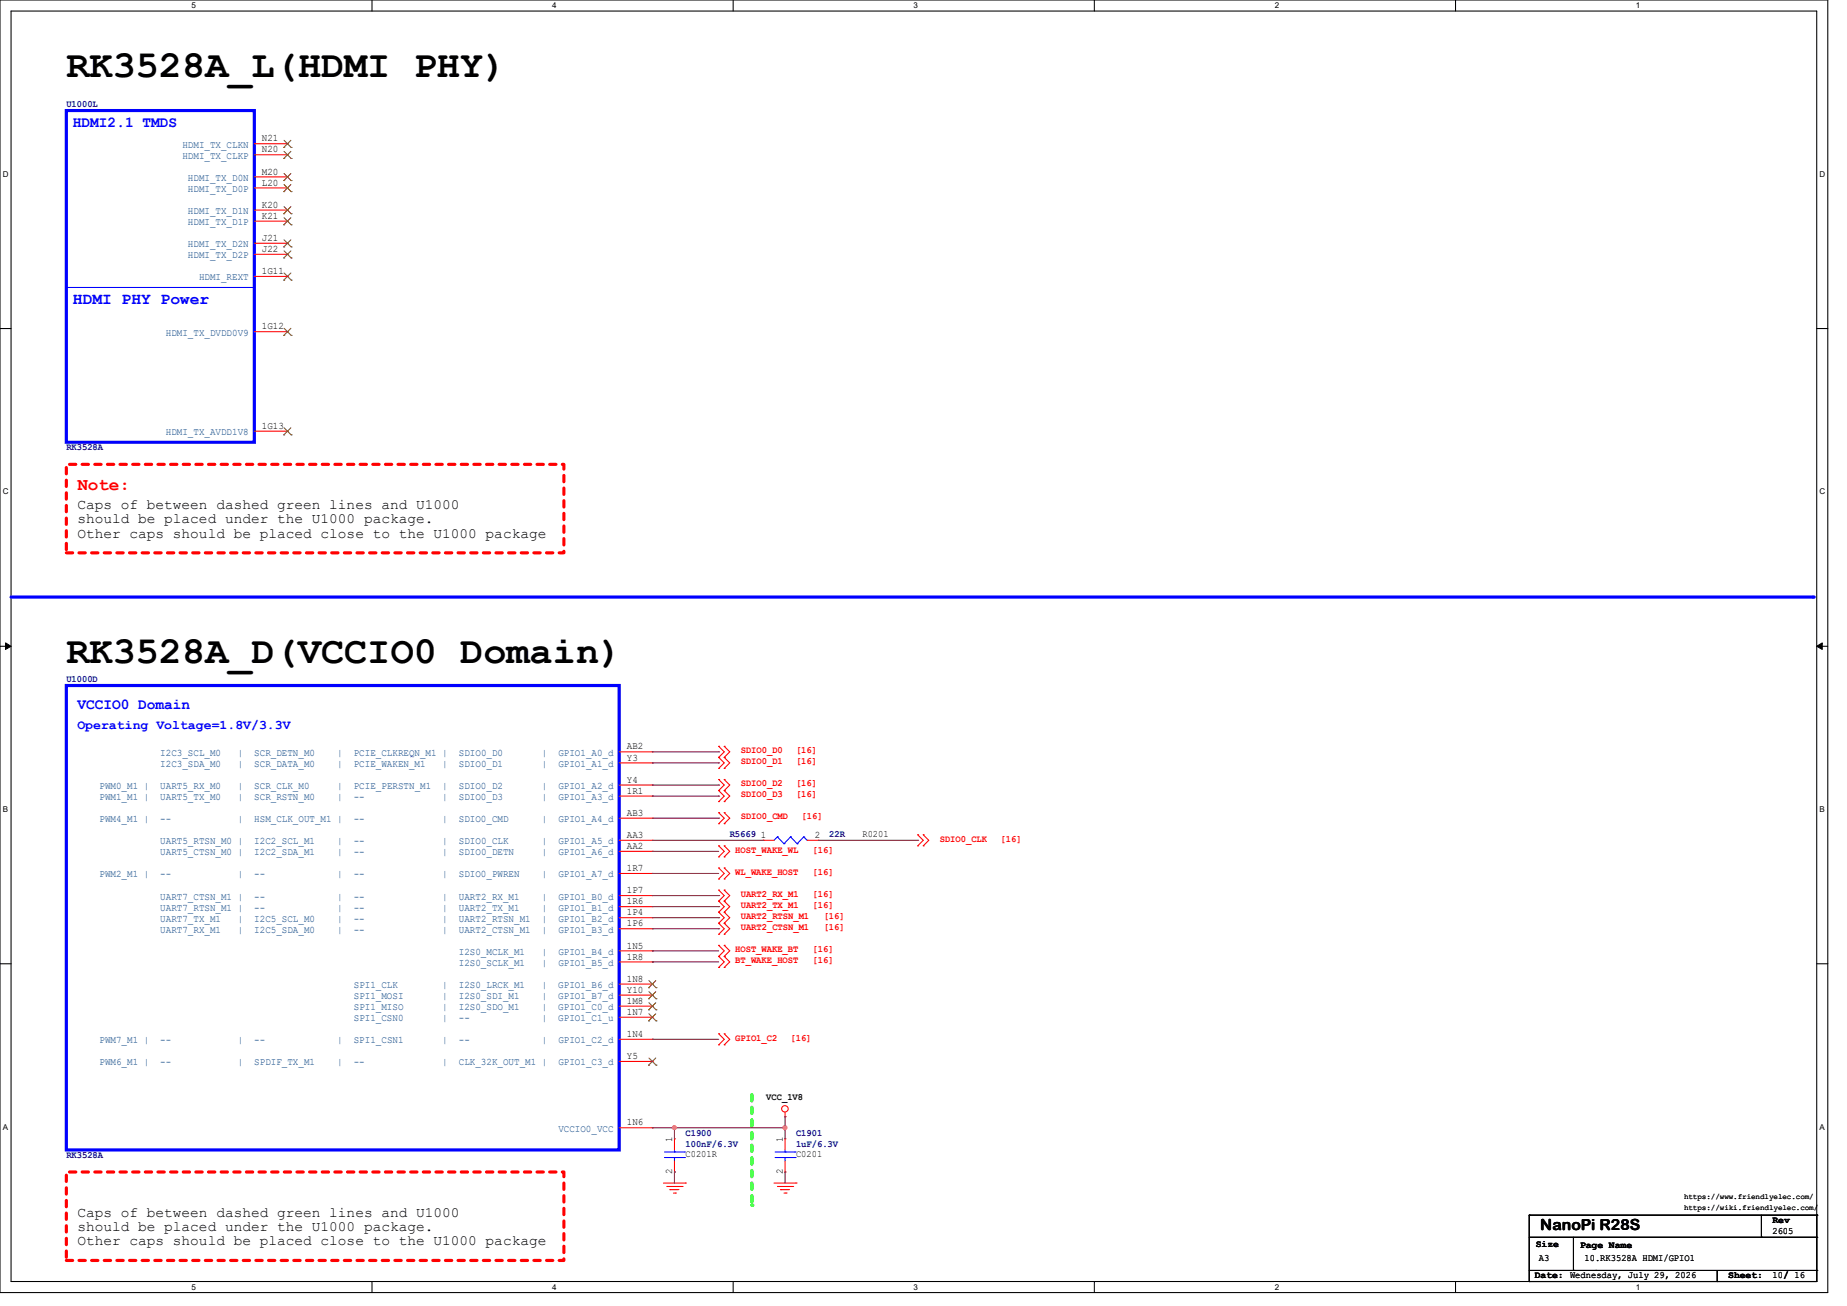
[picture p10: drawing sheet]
<svg xmlns="http://www.w3.org/2000/svg" width="297mm" height="210mm" viewBox="0 0 297 210" stroke-linecap="round" stroke-linejoin="round" font-family="sans-serif">
<path d="M0 0h293.9v207.9h-293.9zM1.8 1.8h290.3v204.3h-290.3z" fill="none" stroke="#000" stroke-width=".17"/>
<g fill="#fff">
<path d="M30.8 .2h.7v1.4h-.7z"/>
<path d="M30.8 206.2h.7v1.4h-.7z"/>
</g>
<path d="M59.8 0v1.8M59.8 206.1v1.8" fill="none" stroke="#000" stroke-width=".17"/>
<g fill="#fff">
<path d="M88.8 .2h.7v1.4h-.7z"/>
<path d="M88.8 206.2h.7v1.4h-.7z"/>
</g>
<path d="M117.9 0v1.8M117.9 206.1v1.8" fill="none" stroke="#000" stroke-width=".17"/>
<g fill="#fff">
<path d="M146.9 .2h.7v1.4h-.7z"/>
<path d="M146.9 206.2h.7v1.4h-.7z"/>
</g>
<path d="M176 0v1.8M176 206.1v1.8" fill="none" stroke="#000" stroke-width=".17"/>
<g fill="#fff">
<path d="M205 .2h.7v1.4h-.7z"/>
<path d="M205 206.2h.7v1.4h-.7z"/>
</g>
<path d="M234.1 0v1.8M234.1 206.1v1.8" fill="none" stroke="#000" stroke-width=".17"/>
<g fill="#fff">
<path d="M263.1 .2h.6v1.4h-.6z"/>
<path d="M263.1 206.2h.6v1.4h-.6z"/>
<path d="M.5 27.3h.9v1.4h-.9z"/>
<path d="M292.6 27.3h.9v1.4h-.9z"/>
<path d="M.5 78.4h.9v1.4h-.9z"/>
<path d="M292.6 78.4h.9v1.4h-.9z"/>
</g>
<path d="M0 52.8h1.8M292.1 52.8h1.8" fill="none" stroke="#000" stroke-width=".17"/>
<g fill="#fff">
<path d="M.5 129.5h.8v1.4h-.8z"/>
<path d="M292.6 129.5h.8v1.4h-.8z"/>
</g>
<path d="M0 103.9h1.8M292.1 103.9h1.8" fill="none" stroke="#000" stroke-width=".17"/>
<path d="M.9 103.4l.9 .5-.9 .5zM292.1 103.9l.9-.5v1z" fill="#000" stroke="#000" stroke-width=".16"/>
<g fill="#fff">
<path d="M.5 180.5h.8v1.4h-.8z"/>
<path d="M292.6 180.5h.8v1.4h-.8z"/>
</g>
<path d="M0 155h1.8M292.1 155h1.8" fill="none" stroke="#000" stroke-width=".17"/>
<path d="M10.7 188.5h80v14.2h-80z" fill="none" stroke="#f00" stroke-width=".51" stroke-dasharray="1 1"/>
<path d="M120.9 176v17.8" fill="none" stroke="#01ff00" stroke-width=".51" stroke-dasharray="1 1"/>
<circle cx="120.9" cy="193.8" r=".25" fill="#01ff00" stroke-dasharray="1 1"/>
<path d="M10.7 74.7h80v14.2h-80z" fill="none" stroke="#f00" stroke-width=".51" stroke-dasharray="1 1"/>
<path d="M1.8 96h289.8" fill="none" stroke="#00f" stroke-width=".51"/>
<circle cx="291.6" cy="96" r=".25" fill="#00f"/>
<g fill="none" stroke="#f00" stroke-width=".17">
<path d="M40.9 23.1h5.3M40.9 24.9h5.3M40.9 28.4h5.3M40.9 30.2h5.3M40.9 33.8h5.3M40.9 35.6h5.3M40.9 39.1h5.3M46.2 23.1h.1M46.2 24.9h.1M46.2 28.4h.1M46.2 30.2h.1M46.2 33.8h.1"/>
<path d="M46.2 35.6h.1M46.2 39.1h.1M40.9 40.9h5.3M40.9 44.4h5.3M40.9 53.3h5.3M46.2 40.9h.1M46.2 44.4h.1M46.2 53.3h.1M40.9 69.3h5.3M46.2 69.3h.1M99.6 120.9h5.3M99.6 122.7h5.3"/>
<path d="M99.6 126.2h5.3M99.6 128h5.3M99.6 131.6h5.3M99.6 135.1h5.3M99.6 136.9h5.3M104.9 120.9h.1M104.9 122.7h.1M104.9 126.2h.1M104.9 128h.1M104.9 131.6h.1M104.9 135.1h.1M104.9 136.9h.1"/>
<path d="M115.6 121.8h.1M115.6 120h.1M115.6 123.6h.1M115.6 127.1h.1M115.6 125.3h.1M115.6 128.9h.1M115.6 132.5h.1M115.6 130.7h.1M115.6 139.6h.1M115.6 137.8h.1M115.6 136h.1M115.6 120l.9 .9-.9 .9"/>
<path d="M115.6 121.8l.9 .9-.9 .9M115.6 125.3l.9 .9-.9 .9M115.6 127.1l.9 .9-.9 .9M115.6 130.7l.9 .9-.9 .9M115.6 139.6l.9 .9-.9 .9M115.6 136l.9 .9-.9 .9M116.5 121.8h.1M116.5 120h.1M116.5 123.6h.1M116.5 127.1h.1M116.5 125.3h.1M116.5 128.9h.1"/>
<path d="M116.5 132.5h.1M116.5 130.7h.1M116.5 139.6h.1M116.5 137.8h.1M116.5 136h.1M116.5 120l.8 .9-.8 .9M116.5 121.8l.8 .9-.8 .9M116.5 125.3l.8 .9-.8 .9M116.5 127.1l.8 .9-.8 .9M116.5 130.7l.8 .9-.8 .9M116.5 139.6l.8 .9-.8 .9M116.5 136l.8 .9-.8 .9"/>
<path d="M122.7 135.1h.1M122.7 135.1h1.8M129.8 135.1h1.8M131.6 135.1h.1M147.6 136h.1M147.6 134.2h.1M147.6 134.2l.9 .9-.9 .9M148.5 136h.1M148.5 134.2h.1M148.5 134.2l.9 .9-.9 .9M99.6 140.5h5.3M99.6 144h5.3"/>
<path d="M99.6 145.8h5.3M99.6 147.6h5.3M99.6 149.4h5.3M99.6 152.9h5.3M99.6 154.7h5.3M99.6 158.2h5.3M104.9 140.5h.1M104.9 144h.1M104.9 145.8h.1M104.9 147.6h.1M104.9 149.4h.1M104.9 152.9h.1"/>
<path d="M104.9 154.7h.1M104.9 158.2h.1M115.6 144.9h.1M115.6 143.1h.1M115.6 146.7h.1M115.6 148.5h.1M115.6 150.2h.1M115.6 141.4h.1M115.6 153.8h.1M115.6 152h.1M115.6 155.6h.1M115.6 143.1l.9 .9-.9 .9"/>
<path d="M115.6 144.9l.9 .9-.9 .9M115.6 146.7l.9 .9-.9 .9M115.6 148.5l.9 .9-.9 .8M115.6 152l.9 .9-.9 .9M115.6 153.8l.9 .9-.9 .9M116.5 144.9h.1M116.5 143.1h.1M116.5 146.7h.1M116.5 148.5h.1M116.5 150.2h.1M116.5 141.4h.1M116.5 153.8h.1"/>
<path d="M116.5 152h.1M116.5 155.6h.1M116.5 143.1l.8 .9-.8 .9M116.5 144.9l.8 .9-.8 .9M116.5 146.7l.8 .9-.8 .9M116.5 148.5l.8 .9-.8 .8M116.5 152l.8 .9-.8 .9M116.5 153.8l.8 .9-.8 .9M99.6 160h5.3M99.6 161.8h5.3M99.6 163.6h5.3M99.6 167.1h5.3"/>
<path d="M99.6 170.7h5.3M104.9 160h.1M104.9 161.8h.1M104.9 163.6h.1M104.9 167.1h.1M104.9 170.7h.1M115.6 168h.1M115.6 166.2h.1M115.6 166.2l.9 .9-.9 .9M116.5 168h.1M116.5 166.2h.1M116.5 166.2l.8 .9-.8 .9"/>
<path d="M126.2 179.6h.1M126.2 178.9v.7M99.6 181.4h5.3M104.9 181.4h.1M106.7 190.2h3.5M107.2 190.8h2.5M107.7 191.3h.1M107.7 191.3h1.5M108.3 191.9h.3M108.5 183.1h.1M108.5 188.5h.1M108.5 183.1v1.8"/>
<path d="M108.5 186.7v1.8M108.6 191.9h.1M109.7 190.8h.1M110.2 190.2h.1M124.5 190.2h3.5M125 190.8h2.5M125.5 191.3h.1M125.5 191.3h1.5M126.1 191.9h.3M126.2 183.1h.1M126.2 188.5h.1M126.2 183.1v1.8"/>
<path d="M126.2 186.7v1.8M126.4 191.9h.1M127.5 190.8h.1M128 190.2h.1"/>
<circle cx="126.2" cy="178.3" r=".52"/>
</g>
<g fill="none" stroke="#000" stroke-width=".17">
<path d="M245.9 195.4h.1M245.9 199h46.2M245.9 195.4v10.7M245.9 195.4h46.2M253 199v5.3M283.3 199h.1M283.3 195.4v3.6M292.1 199h.1M292.1 195.4h.1M292.1 195.4v10.7h-46.2M245.9 206.1h.1M245.9 204.3h46.2"/>
<path d="M253 204.3h.1M256.6 204.3h.1M276.1 206.1h.1M276.1 204.3v1.8M292.1 204.3h.1"/>
</g>
<path d="M10.7 17.8h30.2v53.3h-30.2zM10.7 110.2h88.9v74.7h-88.9z" fill="none" stroke="#00f" stroke-width=".51"/>
<g fill="none" stroke="#7f3f00" stroke-width=".16">
<path d="M45.6 23.7h.1M45.6 25.5h.1M45.6 29h.1M45.6 30.8h.1M45.6 34.4h.1M45.6 36.2h.1M45.6 39.7h.1M45.7 22.6l1.1 1.1M45.7 24.3l1.1 1.2M45.7 27.9l1.1 1.1M45.7 29.7l1.1 1.1M45.7 33.2l1.1 1.2"/>
<path d="M45.7 35l1.1 1.2M45.7 38.6l1.1 1.1M46.8 22.6l-1.2 1.1M46.8 24.3l-1.2 1.2M46.8 27.9l-1.2 1.1M46.8 29.7l-1.2 1.1M46.8 33.2l-1.2 1.2M46.8 35l-1.2 1.2M46.8 38.6l-1.2 1.1M46.8 23.7h.1M46.8 25.5h.1M46.8 29h.1"/>
<path d="M46.8 30.8h.1M46.8 34.4h.1M46.8 36.2h.1M46.8 39.7h.1M45.6 41.5h.1M45.6 45h.1M45.6 53.9h.1M45.7 40.3l1.1 1.2M45.7 43.9l1.1 1.1M45.7 52.8l1.1 1.1M46.8 40.3l-1.2 1.2M46.8 43.9l-1.2 1.1"/>
<path d="M46.8 52.8l-1.2 1.1M46.8 41.5h.1M46.8 45h.1M46.8 53.9h.1M45.6 69.9h.1M45.7 68.8l1.1 1.1M46.8 68.8l-1.2 1.1M46.8 69.9h.1M104.3 158.8h.1M104.4 157.7l1.1 1.1M104.4 159.5l1.1 1.1M105.5 157.7l-1.2 1.1"/>
<path d="M105.5 159.5l-1.2 1.1M105.5 158.8h.1M104.3 160.6h.1M104.3 162.4h.1M104.3 164.2h.1M104.3 171.3h.1M104.4 161.2l1.1 1.2M104.4 163l1.1 1.2M104.4 170.1l1.1 1.2M105.5 161.2l-1.2 1.2M105.5 163l-1.2 1.2M105.5 170.1l-1.2 1.2"/>
<path d="M105.5 160.6h.1M105.5 162.4h.1M105.5 164.2h.1M105.5 171.3h.1"/>
</g>
<g fill="none" stroke="#00f" stroke-width=".17">
<path d="M10.7 46.2h.1M10.7 46.2h30.2M125 134.6h.1M125 134.6l-.5 .5M125 134.6l1.1 1.1M126.1 135.7h.1M127.1 134.6h.1M127.1 134.6l-1 1.1M127.1 134.6l1.1 1.1M128.2 135.7h.1M129.2 134.6h.1M129.2 134.6l-1 1.1"/>
<path d="M129.2 134.6l.6 .5M129.8 135.1h.1M106.8 186.1h3.3M106.8 185.3h3.3M108.5 185.3h.1M108.5 186.1h.1M108.5 184.9v.4M108.5 186.1v.6M110.1 186.1h.1M110.1 185.3h.1M124.6 186.1h3.2M124.6 185.3h3.2"/>
<path d="M126.2 185.3h.1M126.2 186.1h.1M126.2 184.9v.4M126.2 186.1v.6M127.8 186.1h.1M127.8 185.3h.1"/>
</g>
<g fill="none" stroke="#7f003f" stroke-width=".17">
<path d="M104.9 136.9h.1M104.9 120.9h10.7M104.9 122.7h10.7M104.9 126.2h10.7M104.9 128h10.7M104.9 131.6h10.7M104.9 135.1h17.8M104.9 136.9h10.7M115.6 120.9h.1M115.6 122.7h.1M115.6 126.2h.1M115.6 128h.1"/>
<path d="M115.6 131.6h.1M122.7 135.1h.1M131.6 135.1h16M147.6 135.1h.1M104.9 140.5h.1M104.9 152.9h.1M104.9 154.7h.1M104.9 144h10.7M104.9 145.8h10.7M104.9 147.6h10.7M104.9 149.4h10.7M104.9 140.5h10.7"/>
<path d="M104.9 152.9h10.7M104.9 154.7h10.7M115.6 144h.1M115.6 145.8h.1M115.6 147.6h.1M115.6 149.4h.1M104.9 167.1h.1M104.9 167.1h10.7M126.2 179.6h.1M126.2 179.6v3.5M104.9 181.4h.1M104.9 181.4h21.3"/>
<path d="M108.5 181.4h.1M108.5 188.5h.1M108.5 181.4v1.7M108.5 188.5v1.7M126.2 181.4h.1M126.2 188.5h.1M126.2 188.5v1.7"/>
</g>
<g fill="#f0f" stroke="#f0f" stroke-width=".17">
<circle cx="126.2" cy="181.3" r=".32"/>
<circle cx="108.4" cy="181.3" r=".32"/>
</g>
<g font-size="6.2">
<text x="10.7" y="12.3">RK3528A_L(HDMI PHY)</text>
<text x="10.7" y="106.6">RK3528A_D(VCCIO0 Domain)</text>
</g>
<text font-size="2.8" fill="#f00" x="12.4" y="78.8">Note:</text>
<text font-size="2.6" fill="#00f" x="11.7" y="48.9">HDMI PHY Power</text>
<g font-size="2.5" fill="#00f">
<text x="11.7" y="20.5">HDMI2.1 TMDS</text>
<text x="12.4" y="114">VCCIO0 Domain</text>
</g>
<text font-size="2.5" x="247.7" y="197.7">NanoPi R28S</text>
<g font-size="2.3">
<text x="12.4" y="81.9">Caps of between dashed green lines and U1000</text>
<text x="12.4" y="84.2">should be placed under the U1000 package.</text>
<text x="12.4" y="86.4">Other caps should be placed close to the U1000 package</text>
<text x="12.4" y="195.7">Caps of between dashed green lines and U1000</text>
<text x="12.4" y="197.9">should be placed under the U1000 package.</text>
<text x="12.4" y="200.2">Other caps should be placed close to the U1000 package</text>
</g>
<text font-size="2.1" fill="#00f" x="12.4" y="117.3">Operating Voltage=1.8V/3.3V</text>
<g font-size="1.6" fill="#00007f">
<text x="10.7" y="17.3">U1000L</text>
<text x="10.7" y="72.4">RK3528A</text>
<text x="10.7" y="109.7">U1000D</text>
<text x="117.3" y="134.6">R5669</text>
<text x="133.3" y="134.6">22R</text>
<text x="110.2" y="182.6">C1900</text>
<text x="110.2" y="184.4">100nF/6.3V</text>
<text x="128" y="182.6">C1901</text>
<text x="128" y="184.4">1uF/6.3V</text>
<text x="10.7" y="186.2">RK3528A</text>
</g>
<g font-size="1.6" fill="#003f7f">
<text x="29.3" y="23.7">HDMI_TX_CLKN</text>
<text x="29.3" y="25.5">HDMI_TX_CLKP</text>
<text x="30.2" y="29.1">HDMI_TX_D0N</text>
<text x="30.2" y="30.9">HDMI_TX_D0P</text>
<text x="30.2" y="34.4">HDMI_TX_D1N</text>
<text x="30.2" y="36.2">HDMI_TX_D1P</text>
<text x="30.2" y="39.8">HDMI_TX_D2N</text>
<text x="30.2" y="41.5">HDMI_TX_D2P</text>
<text x="32" y="45.1">HDMI_REXT</text>
<text x="26.7" y="54">HDMI_TX_DVDD0V9</text>
<text x="26.7" y="70">HDMI_TX_AVDD1V8</text>
<text x="25.8" y="121.5">I2C3_SCL_M0</text>
<text x="25.8" y="123.3">I2C3_SDA_M0</text>
<text x="38.2" y="121.5">|</text>
<text x="38.2" y="123.3">|</text>
<text x="40.9" y="121.5">SCR_DETN_M0</text>
<text x="40.9" y="123.3">SCR_DATA_M0</text>
<text x="54.2" y="121.5">|</text>
<text x="54.2" y="123.3">|</text>
<text x="56.9" y="121.5">PCIE_CLKREQN_M1 |</text>
<text x="56.9" y="123.3">PCIE_WAKEN_M1</text>
<text x="71.1" y="123.3">|</text>
<text x="73.8" y="121.5">SDIO0_D0</text>
<text x="73.8" y="123.3">SDIO0_D1</text>
<text x="87.1" y="121.5">|</text>
<text x="87.1" y="123.3">|</text>
<text x="89.8" y="121.5">GPIO1_A0_d</text>
<text x="89.8" y="123.3">GPIO1_A1_d</text>
<text x="16" y="126.9">PWM0_M1 |</text>
<text x="16" y="128.7">PWM1_M1 |</text>
<text x="25.8" y="126.9">UART5_RX_M0</text>
<text x="25.8" y="128.7">UART5_TX_M0</text>
<text x="38.2" y="126.9">|</text>
<text x="38.2" y="128.7">|</text>
<text x="40.9" y="126.9">SCR_CLK_M0</text>
<text x="40.9" y="128.7">SCR_RSTN_M0</text>
<text x="54.2" y="126.9">|</text>
<text x="54.2" y="128.7">|</text>
<text x="56.9" y="126.9">PCIE_PERSTN_M1</text>
<text x="56.9" y="128.7">--</text>
<text x="71.1" y="126.9">|</text>
<text x="71.1" y="128.7">|</text>
<text x="73.8" y="126.9">SDIO0_D2</text>
<text x="73.8" y="128.7">SDIO0_D3</text>
<text x="87.1" y="126.9">|</text>
<text x="87.1" y="128.7">|</text>
<text x="89.8" y="126.9">GPIO1_A2_d</text>
<text x="89.8" y="128.7">GPIO1_A3_d</text>
<text x="16" y="132.2">PWM4_M1 |</text>
<text x="25.8" y="132.2">--</text>
<text x="25.8" y="135.8">UART5_RTSN_M0 |</text>
<text x="25.8" y="137.5">UART5_CTSN_M0 |</text>
<text x="38.2" y="132.2">|</text>
<text x="40.9" y="132.2">HSM_CLK_OUT_M1 |</text>
<text x="40.9" y="135.8">I2C2_SCL_M1</text>
<text x="40.9" y="137.5">I2C2_SDA_M1</text>
<text x="54.2" y="135.8">|</text>
<text x="54.2" y="137.5">|</text>
<text x="56.9" y="132.2">--</text>
<text x="56.9" y="135.8">--</text>
<text x="56.9" y="137.5">--</text>
<text x="71.1" y="135.8">|</text>
<text x="71.1" y="137.5">|</text>
<text x="71.1" y="132.2">|</text>
<text x="73.8" y="132.2">SDIO0_CMD</text>
<text x="73.8" y="135.8">SDIO0_CLK</text>
<text x="73.8" y="137.5">SDIO0_DETN</text>
<text x="87.1" y="132.2">|</text>
<text x="87.1" y="135.8">|</text>
<text x="87.1" y="137.5">|</text>
<text x="89.8" y="132.2">GPIO1_A4_d</text>
<text x="89.8" y="135.8">GPIO1_A5_d</text>
<text x="89.8" y="137.5">GPIO1_A6_d</text>
<text x="16" y="141.1">PWM2_M1 |</text>
<text x="25.8" y="141.1">--</text>
<text x="38.2" y="141.1">|</text>
<text x="40.9" y="141.1">--</text>
<text x="54.2" y="141.1">|</text>
<text x="56.9" y="141.1">--</text>
<text x="71.1" y="141.1">|</text>
<text x="73.8" y="141.1">SDIO0_PWREN</text>
<text x="87.1" y="141.1">|</text>
<text x="89.8" y="141.1">GPIO1_A7_d</text>
<text x="25.8" y="144.7">UART7_CTSN_M1 |</text>
<text x="25.8" y="146.4">UART7_RTSN_M1 |</text>
<text x="25.8" y="148.2">UART7_TX_M1</text>
<text x="25.8" y="150">UART7_RX_M1</text>
<text x="38.2" y="148.2">|</text>
<text x="38.2" y="150">|</text>
<text x="40.9" y="144.7">--</text>
<text x="40.9" y="146.4">--</text>
<text x="40.9" y="148.2">I2C5_SCL_M0</text>
<text x="40.9" y="150">I2C5_SDA_M0</text>
<text x="54.2" y="144.7">|</text>
<text x="54.2" y="146.4">|</text>
<text x="54.2" y="148.2">|</text>
<text x="54.2" y="150">|</text>
<text x="56.9" y="144.7">--</text>
<text x="56.9" y="146.4">--</text>
<text x="56.9" y="148.2">--</text>
<text x="56.9" y="150">--</text>
<text x="71.1" y="144.7">|</text>
<text x="71.1" y="146.4">|</text>
<text x="71.1" y="148.2">|</text>
<text x="71.1" y="150">|</text>
<text x="73.8" y="144.7">UART2_RX_M1</text>
<text x="73.8" y="146.4">UART2_TX_M1</text>
<text x="73.8" y="148.2">UART2_RTSN_M1</text>
<text x="73.8" y="150">UART2_CTSN_M1</text>
<text x="87.1" y="144.7">|</text>
<text x="87.1" y="146.4">|</text>
<text x="87.1" y="148.2">|</text>
<text x="87.1" y="150">|</text>
<text x="89.8" y="144.7">GPIO1_B0_d</text>
<text x="89.8" y="146.4">GPIO1_B1_d</text>
<text x="89.8" y="148.2">GPIO1_B2_d</text>
<text x="89.8" y="150">GPIO1_B3_d</text>
<text x="73.8" y="153.5">I2S0_MCLK_M1</text>
<text x="73.8" y="155.3">I2S0_SCLK_M1</text>
<text x="87.1" y="153.5">|</text>
<text x="87.1" y="155.3">|</text>
<text x="89.8" y="153.5">GPIO1_B4_d</text>
<text x="89.8" y="155.3">GPIO1_B5_d</text>
<text x="56.9" y="158.9">SPI1_CLK</text>
<text x="56.9" y="160.7">SPI1_MOSI</text>
<text x="71.1" y="158.9">|</text>
<text x="71.1" y="160.7">|</text>
<text x="73.8" y="158.9">I2S0_LRCK_M1</text>
<text x="73.8" y="160.7">I2S0_SDI_M1</text>
<text x="87.1" y="158.9">|</text>
<text x="87.1" y="160.7">|</text>
<text x="89.8" y="158.9">GPIO1_B6_d</text>
<text x="89.8" y="160.7">GPIO1_B7_d</text>
<text x="16" y="167.8">PWM7_M1 |</text>
<text x="25.8" y="167.8">--</text>
<text x="38.2" y="167.8">|</text>
<text x="40.9" y="167.8">--</text>
<text x="54.2" y="167.8">|</text>
<text x="56.9" y="167.8">SPI1_CSN1</text>
<text x="56.9" y="162.4">SPI1_MISO</text>
<text x="56.9" y="164.2">SPI1_CSN0</text>
<text x="71.1" y="162.4">|</text>
<text x="71.1" y="164.2">|</text>
<text x="71.1" y="167.8">|</text>
<text x="73.8" y="162.4">I2S0_SDO_M1</text>
<text x="73.8" y="164.2">--</text>
<text x="73.8" y="167.8">--</text>
<text x="87.1" y="162.4">|</text>
<text x="87.1" y="164.2">|</text>
<text x="87.1" y="167.8">|</text>
<text x="89.8" y="162.4">GPIO1_C0_d</text>
<text x="89.8" y="164.2">GPIO1_C1_u</text>
<text x="89.8" y="167.8">GPIO1_C2_d</text>
<text x="16" y="171.3">PWM6_M1 |</text>
<text x="25.8" y="171.3">--</text>
<text x="38.2" y="171.3">|</text>
<text x="40.9" y="171.3">SPDIF_TX_M1</text>
<text x="54.2" y="171.3">|</text>
<text x="56.9" y="171.3">--</text>
<text x="71.1" y="171.3">|</text>
<text x="73.8" y="171.3">CLK_32K_OUT_M1 |</text>
<text x="89.8" y="171.3">GPIO1_C3_d</text>
<text x="89.8" y="182">VCCIO0_VCC</text>
</g>
<g font-size="1.6">
<text x="42.1" y="22.7">N21</text>
<text x="42.1" y="24.5">N20</text>
<text x="42.1" y="28.1">M20</text>
<text x="42.1" y="29.8">L20</text>
<text x="42.1" y="33.4">K20</text>
<text x="42.1" y="35.2">K21</text>
<text x="42.1" y="38.7">J21</text>
<text x="42.1" y="40.5">J22</text>
<text x="42.1" y="44.1">1G11</text>
<text x="42.1" y="53">1G12</text>
<text x="42.1" y="69">1G13</text>
<text x="100.8" y="120.5">AB2</text>
<text x="100.8" y="122.3">Y3</text>
<text x="100.8" y="125.9">Y4</text>
<text x="100.8" y="127.6">1R1</text>
<text x="100.8" y="131.2">AB3</text>
<text x="100.8" y="134.7">AA3</text>
<text x="100.8" y="136.5">AA2</text>
<text x="122.3" y="134.7">1</text>
<text x="131" y="134.7">2</text>
<text x="138.7" y="134.6">R0201</text>
<text x="100.8" y="140.1">1R7</text>
<text x="100.8" y="143.6">1P7</text>
<text x="100.8" y="145.4">1R6</text>
<text x="100.8" y="147.2">1P4</text>
<text x="100.8" y="149">1P6</text>
<text x="100.8" y="152.5">1N5</text>
<text x="100.8" y="154.3">1R8</text>
<text x="100.8" y="157.9">1N8</text>
<text x="100.8" y="159.6">Y10</text>
<text x="100.8" y="161.4">1M8</text>
<text x="100.8" y="163.2">1N7</text>
<text x="100.8" y="166.8">1N4</text>
<text x="100.8" y="170.3">Y5</text>
<text x="123.2" y="176.9">VCC_1V8</text>
<text x="100.8" y="181">1N6</text>
<text x="108.1" y="183.7" transform="rotate(-90 108.1 183.7)">1</text>
<text x="125.9" y="183.7" transform="rotate(-90 125.9 183.7)">1</text>
<text x="108.1" y="188.8" transform="rotate(-90 108.1 188.8)">2</text>
<text x="110.2" y="186.1">C0201R</text>
<text x="125.9" y="188.8" transform="rotate(-90 125.9 188.8)">2</text>
<text x="128" y="186.1">C0201</text>
<text x="285" y="196.7">Rev</text>
<text x="247" y="200.6">Size</text>
<text x="247.5" y="202.9">A3</text>
<text x="254.1" y="200.7">Page Name</text>
<text x="254.8" y="202.9">10.RK3528A HDMI/GPIO1</text>
<text x="285" y="198.4">2605</text>
<text x="246.8" y="205.6">Date: Wednesday, July 29, 2026</text>
<text x="277.9" y="205.6">Sheet:</text>
<text x="285" y="205.5">10/ 16</text>
</g>
<g font-size="1.6" fill="#f00">
<text x="119.1" y="121.1">SDIO0_D0</text>
<text x="119.1" y="122.9">SDIO0_D1</text>
<text x="128" y="121.1">[16]</text>
<text x="128" y="122.9">[16]</text>
<text x="119.1" y="126.4">SDIO0_D2</text>
<text x="119.1" y="128.2">SDIO0_D3</text>
<text x="119.1" y="131.8">SDIO0_CMD</text>
<text x="128" y="126.4">[16]</text>
<text x="128" y="128.2">[16]</text>
<text x="128.9" y="131.8">[16]</text>
<text x="118.2" y="137.1">HOST_WAKE_WL</text>
<text x="130.7" y="137.1">[16]</text>
<text x="151.1" y="135.3">SDIO0_CLK</text>
<text x="160.9" y="135.3">[16]</text>
<text x="118.2" y="140.7">WL_WAKE_HOST</text>
<text x="130.7" y="140.7">[16]</text>
<text x="119.1" y="144.2">UART2_RX_M1</text>
<text x="119.1" y="146">UART2_TX_M1</text>
<text x="119.1" y="147.8">UART2_RTSN_M1</text>
<text x="119.1" y="149.6">UART2_CTSN_M1</text>
<text x="130.7" y="144.2">[16]</text>
<text x="130.7" y="146">[16]</text>
<text x="132.5" y="147.8">[16]</text>
<text x="132.5" y="149.6">[16]</text>
<text x="118.2" y="153.1">HOST_WAKE_BT</text>
<text x="118.2" y="154.9">BT_WAKE_HOST</text>
<text x="130.7" y="153.1">[16]</text>
<text x="130.7" y="154.9">[16]</text>
<text x="118.2" y="167.3">GPIO1_C2</text>
<text x="127.1" y="167.3">[16]</text>
</g>
<g font-size="1.3">
<text x="30.8" y="1.3">5</text>
<text x="88.8" y="1.3">4</text>
<text x="146.9" y="1.3">3</text>
<text x="205" y="1.3">2</text>
<text x="263.1" y="1.3">1</text>
<text x=".5" y="28.4">D</text>
<text x="292.6" y="28.4">D</text>
<text x=".5" y="79.5">C</text>
<text x="292.6" y="79.5">C</text>
<text x=".5" y="130.6">B</text>
<text x="292.6" y="130.6">B</text>
<text x=".5" y="181.7">A</text>
<text x="292.6" y="181.7">A</text>
<text x="30.8" y="207.4">5</text>
<text x="88.8" y="207.4">4</text>
<text x="146.9" y="207.4">3</text>
<text x="205" y="207.4">2</text>
<text x="263.1" y="207.4">1</text>
</g>
<g font-size="1.2">
<text x="270.8" y="194.6">https://wiki.friendlyelec.com/</text>
<text x="270.8" y="192.9">https://www.friendlyelec.com/</text>
</g>
</svg>
